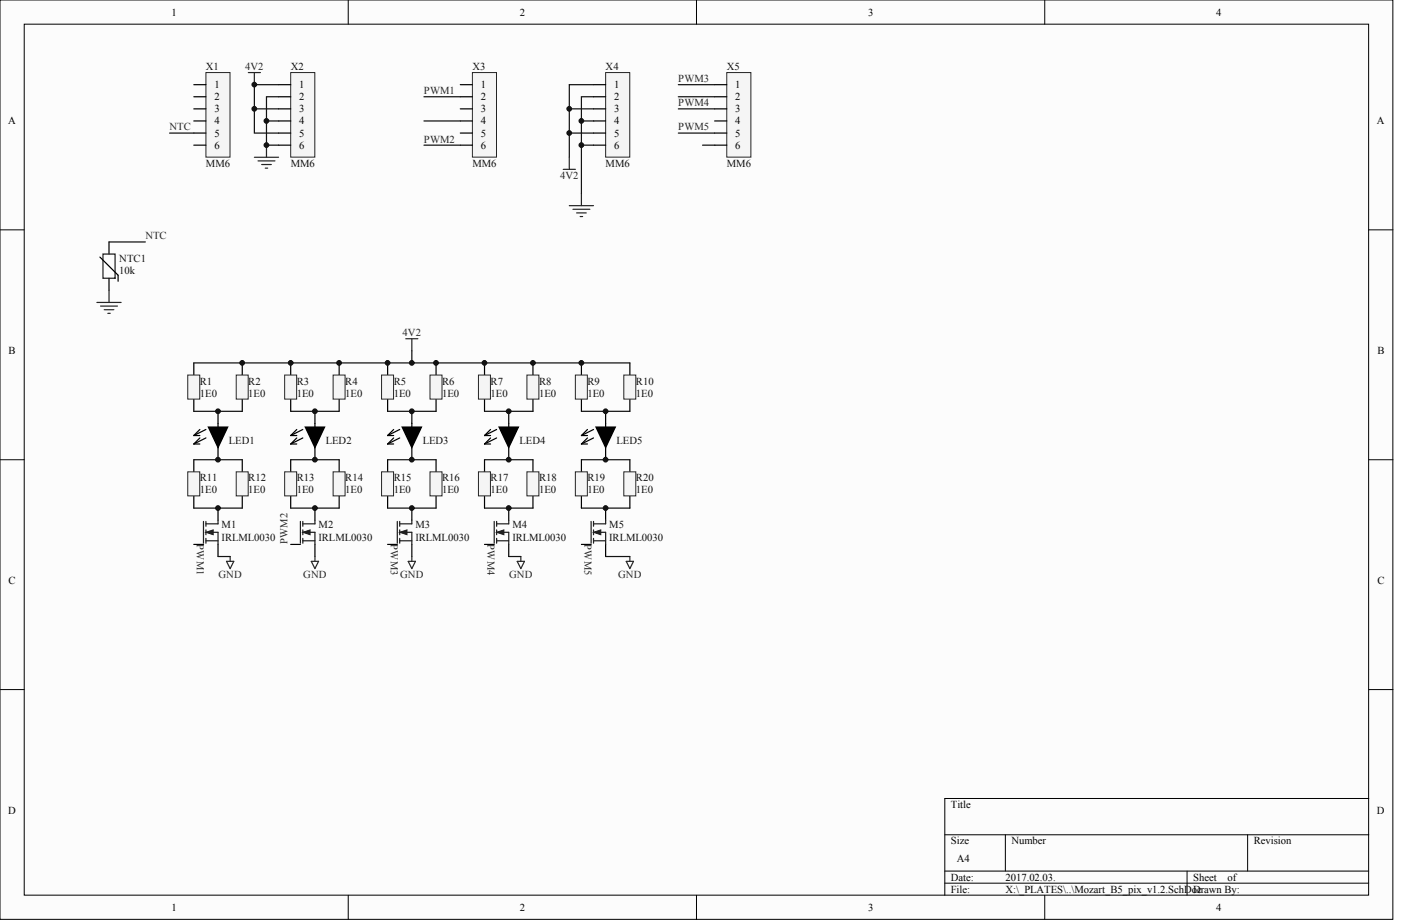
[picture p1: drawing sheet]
<svg xmlns="http://www.w3.org/2000/svg" width="486mm" height="320mm" viewBox="0 0 486 320" stroke-linecap="round" stroke-linejoin="round" font-family="sans-serif">
<g fill="#fcfcfc" stroke="#000" stroke-width=".35">
<path d="M0 0h483.7v319.4h-483.7z"/>
<path d="M8.4 8.4h466.8v302.6h-466.8z"/>
</g>
<g fill="none" stroke="#000" stroke-width=".35">
<path d="M120.9 0v8.4M241.8 0v8.4M362.8 0v8.4M0 79.9h8.4M475.3 79.9h8.4M0 159.7h8.4M475.3 159.7h8.4M0 239.6h8.4M475.3 239.6h8.4M475.3 277.4h-147.2v33.6M328.1 290h147.2M349.1 290v12.6"/>
<path d="M433.2 290v12.6M120.9 311v8.4M241.8 311v8.4M328.1 302.6h147.2M328.1 306.8h147.2M362.8 311v8.4M412.2 302.6v8.4"/>
</g>
<path d="M72.3 148.4h6.8l-3.4 7.1zM106 148.4h6.7l-3.3 7.1zM139.6 148.4h6.8l-3.4 7.1zM173.3 148.4h6.7l-3.3 7.1zM206.9 148.4h6.8l-3.4 7.1z" fill="#000" stroke="#000" stroke-width=".42"/>
<g fill="none" stroke="#000" stroke-width=".42">
<path d="M34.7 89.3l6.3 6.3v2.1M37.9 84.1v4.2M37.9 96.7v4.2M67.3 151.3h2.1M67.3 154.3h2.1M69.4 149.2l-2.1 2.1M69.4 152.2l-2.1 2.1M71.5 149.2l-4.2 2.1M71.5 152.2l-4.2 2.1M75.7 142.9v5.9M75.7 155.5v4.2M100.9 151.3h2.1"/>
<path d="M100.9 154.3h2.1M103 149.2l-2.1 2.1M103 152.2l-2.1 2.1M105.2 149.2l-4.3 2.1M105.2 152.2l-4.3 2.1M109.4 142.9v5.9M109.4 155.5v4.2M134.6 151.3h2.1M134.6 154.3h2.1M136.7 149.2l-2.1 2.1M136.7 152.2l-2.1 2.1M138.8 149.2l-4.2 2.1"/>
<path d="M138.8 152.2l-4.2 2.1M143 142.9v5.9M143 155.5v4.2M168.2 151.3h2.1M168.2 154.3h2.1M170.3 149.2l-2.1 2.1M170.3 152.2l-2.1 2.1M172.4 149.2l-4.2 2.1M172.4 152.2l-4.2 2.1M176.7 142.9v5.9M176.7 155.5v4.2M201.9 151.3h2.1"/>
<path d="M201.9 154.3h2.1M204 149.2l-2.1 2.1M204 152.2l-2.1 2.1M206.1 149.2l-4.2 2.1M206.1 152.2l-4.2 2.1M210.3 142.9v5.9M210.3 155.5v4.2"/>
</g>
<path d="M35.8 88.3h4.2v8.4h-4.2z" fill="none" stroke="#1c1c1c" stroke-width=".42"/>
<path d="M71.5 25.2h8.4v29.4h-8.4z" fill="#f5f5f5" stroke="#262626" stroke-width=".35"/>
<path d="M67.3 29.4h4.2M67.3 33.6h4.2M67.3 37.8h4.2M67.3 42h4.2M67.3 46.2h4.2M67.3 50.4h4.2" fill="none" stroke="#000" stroke-width=".42"/>
<path d="M100.9 25.2h8.4v29.4h-8.4z" fill="#f5f5f5" stroke="#262626" stroke-width=".35"/>
<path d="M96.7 29.4h4.2M96.7 33.6h4.2M96.7 37.8h4.2M96.7 42h4.2M96.7 46.2h4.2M96.7 50.4h4.2" fill="none" stroke="#000" stroke-width=".42"/>
<path d="M92.5 42h4.2" fill="none" stroke="#0e0e0e" stroke-width=".42"/>
<path d="M88.3 54.6h8.4M89.6 55.9h5.9M90.9 57.2h3.3M92.1 58.4h.9M92.5 50.4v4.2" fill="none" stroke="#262626" stroke-width=".42"/>
<path d="M164 25.2h8.4v29.4h-8.4z" fill="#f5f5f5" stroke="#262626" stroke-width=".35"/>
<path d="M159.8 29.4h4.2M159.8 33.6h4.2M159.8 37.8h4.2M159.8 42h4.2M159.8 46.2h4.2M159.8 50.4h4.2" fill="none" stroke="#000" stroke-width=".42"/>
<path d="M210.3 25.2h8.4v29.4h-8.4z" fill="#f5f5f5" stroke="#262626" stroke-width=".35"/>
<path d="M206.1 29.4h4.2M206.1 33.6h4.2M206.1 37.8h4.2M206.1 42h4.2M206.1 46.2h4.2M206.1 50.4h4.2" fill="none" stroke="#000" stroke-width=".42"/>
<path d="M252.4 25.2h8.3v29.4h-8.3z" fill="#f5f5f5" stroke="#262626" stroke-width=".35"/>
<path d="M248.2 29.4h4.2M248.2 33.6h4.2M248.2 37.8h4.2M248.2 42h4.2M248.2 46.2h4.2M248.2 50.4h4.2M67.3 126.1v4.2M67.3 138.7v4.2" fill="none" stroke="#000" stroke-width=".42"/>
<path d="M197.7 71.4h8.4M198.9 72.7h5.9M200.2 74h3.4M201.5 75.2h.8M201.9 67.2v4.2M33.6 105.1h8.5M34.9 106.3h5.9M36.2 107.6h3.3M37.4 108.9h.9M37.9 100.9v4.2" fill="none" stroke="#262626" stroke-width=".42"/>
<path d="M235.5 33.6h12.7M37.9 84.1h12.6" fill="none" stroke="#0e0e0e" stroke-width=".42"/>
<path d="M65.2 130.3h4.2v8.4h-4.2z" fill="#f5f5f5" stroke="#262626" stroke-width=".35"/>
<path d="M84.1 126.1v4.2M84.1 138.7v4.2" fill="none" stroke="#000" stroke-width=".42"/>
<path d="M82 130.3h4.2v8.4h-4.2z" fill="#f5f5f5" stroke="#262626" stroke-width=".35"/>
<path d="M100.9 126.1v4.2M100.9 138.7v4.2" fill="none" stroke="#000" stroke-width=".42"/>
<path d="M98.8 130.3h4.2v8.4h-4.2z" fill="#f5f5f5" stroke="#262626" stroke-width=".35"/>
<path d="M117.8 126.1v4.2M117.8 138.7v4.2" fill="none" stroke="#000" stroke-width=".42"/>
<path d="M115.7 130.3h4.1v8.4h-4.1z" fill="#f5f5f5" stroke="#262626" stroke-width=".35"/>
<path d="M134.6 126.1v4.2M134.6 138.7v4.2" fill="none" stroke="#000" stroke-width=".42"/>
<path d="M132.5 130.3h4.2v8.4h-4.2z" fill="#f5f5f5" stroke="#262626" stroke-width=".35"/>
<path d="M151.4 126.1v4.2M151.4 138.7v4.2" fill="none" stroke="#000" stroke-width=".42"/>
<path d="M149.3 130.3h4.2v8.4h-4.2z" fill="#f5f5f5" stroke="#262626" stroke-width=".35"/>
<path d="M168.2 126.1v4.2M168.2 138.7v4.2" fill="none" stroke="#000" stroke-width=".42"/>
<path d="M166.1 130.3h4.2v8.4h-4.2z" fill="#f5f5f5" stroke="#262626" stroke-width=".35"/>
<path d="M185.1 126.1v4.2M185.1 138.7v4.2" fill="none" stroke="#000" stroke-width=".42"/>
<path d="M183 130.3h4.1v8.4h-4.1z" fill="#f5f5f5" stroke="#262626" stroke-width=".35"/>
<path d="M201.9 126.1v4.2M201.9 138.7v4.2" fill="none" stroke="#000" stroke-width=".42"/>
<path d="M199.8 130.3h4.2v8.4h-4.2z" fill="#f5f5f5" stroke="#262626" stroke-width=".35"/>
<path d="M218.7 126.1v4.2M218.7 138.7v4.2" fill="none" stroke="#000" stroke-width=".42"/>
<path d="M216.6 130.3h4.2v8.4h-4.2z" fill="#f5f5f5" stroke="#262626" stroke-width=".35"/>
<path d="M67.3 159.7v4.2M67.3 172.3v4.2" fill="none" stroke="#000" stroke-width=".42"/>
<path d="M65.2 163.9h4.2v8.4h-4.2z" fill="#f5f5f5" stroke="#262626" stroke-width=".35"/>
<path d="M84.1 159.7v4.2M84.1 172.3v4.2" fill="none" stroke="#000" stroke-width=".42"/>
<path d="M82 163.9h4.2v8.4h-4.2z" fill="#f5f5f5" stroke="#262626" stroke-width=".35"/>
<path d="M100.9 159.7v4.2M100.9 172.3v4.2" fill="none" stroke="#000" stroke-width=".42"/>
<path d="M98.8 163.9h4.2v8.4h-4.2z" fill="#f5f5f5" stroke="#262626" stroke-width=".35"/>
<path d="M117.8 159.7v4.2M117.8 172.3v4.2" fill="none" stroke="#000" stroke-width=".42"/>
<path d="M115.7 163.9h4.1v8.4h-4.1z" fill="#f5f5f5" stroke="#262626" stroke-width=".35"/>
<path d="M134.6 159.7v4.2M134.6 172.3v4.2" fill="none" stroke="#000" stroke-width=".42"/>
<path d="M132.5 163.9h4.2v8.4h-4.2z" fill="#f5f5f5" stroke="#262626" stroke-width=".35"/>
<path d="M151.4 159.7v4.2M151.4 172.3v4.2" fill="none" stroke="#000" stroke-width=".42"/>
<path d="M149.3 163.9h4.2v8.4h-4.2z" fill="#f5f5f5" stroke="#262626" stroke-width=".35"/>
<path d="M168.2 159.7v4.2M168.2 172.3v4.2" fill="none" stroke="#000" stroke-width=".42"/>
<path d="M166.1 163.9h4.2v8.4h-4.2z" fill="#f5f5f5" stroke="#262626" stroke-width=".35"/>
<path d="M185.1 159.7v4.2M185.1 172.3v4.2" fill="none" stroke="#000" stroke-width=".42"/>
<path d="M183 163.9h4.1v8.4h-4.1z" fill="#f5f5f5" stroke="#262626" stroke-width=".35"/>
<path d="M201.9 159.7v4.2M201.9 172.3v4.2" fill="none" stroke="#000" stroke-width=".42"/>
<path d="M199.8 163.9h4.2v8.4h-4.2z" fill="#f5f5f5" stroke="#262626" stroke-width=".35"/>
<path d="M218.7 159.7v4.2M218.7 172.3v4.2" fill="none" stroke="#000" stroke-width=".42"/>
<path d="M216.6 163.9h4.2v8.4h-4.2z" fill="#f5f5f5" stroke="#262626" stroke-width=".35"/>
<g fill="none" stroke="#0e0e0e" stroke-width=".42">
<path d="M88.3 37.8v8.4h8.4M88.3 37.8h8.4M96.7 33.6h-4.2v16.8h4.2M96.7 29.4h-8.4v8.4M147.2 33.6h12.6M197.7 37.8h8.4M206.1 29.4h-8.4v25.2M206.1 33.6h-4.2v8.4M235.5 37.8h12.7M235.5 29.4h12.7M58.9 46.2h8.4M147.2 50.4h12.6"/>
<path d="M147.2 42h12.6M197.7 46.2h8.4M201.9 50.4h4.2M201.9 42h4.2M201.9 42v25.2M235.5 46.2h12.7M244 50.4h4.2M67.3 126.1h151.4M143 121.9v4.2M67.3 142.9h16.8M67.3 159.7h16.8M100.9 142.9h16.9"/>
<path d="M100.9 159.7h16.9M134.6 142.9h16.8M134.6 159.7h16.8M168.2 142.9h16.9M168.2 159.7h16.9M201.9 142.9h16.8M201.9 159.7h16.8M67.3 176.5h16.8M100.9 176.5h16.9M134.6 176.5h16.8M168.2 176.5h16.9M201.9 176.5h16.8"/>
<path d="M75.7 193.3h4.2M176.7 193.3h4.2M210.3 193.3h8.4"/>
</g>
<g fill="none" stroke="#262626" stroke-width=".42">
<path d="M86.2 25.2h4.2M88.3 25.2v4.2M195.6 58.8h4.2M197.7 54.6v4.2M140.9 117.7h4.2M143 117.7v4.2M78.7 195h2.5l-1.3 2.5zM79.9 193.3v1.7M108.1 195h2.5l-1.2 2.5zM109.4 193.3v1.7M141.7 195h2.6l-1.3 2.5zM143 193.3v1.7"/>
<path d="M179.6 195h2.5l-1.2 2.5zM180.9 193.3v1.7M217.5 195h2.5l-1.3 2.5zM218.7 193.3v1.7"/>
</g>
<g fill="none" stroke="#000" stroke-width=".42">
<path d="M75.7 176.5v4.2M109.4 176.5v4.2M143 176.5v4.2M176.7 176.5v4.2M210.3 176.5v4.2M67.3 189.1h3.4M75.7 189.1v4.2M100.9 189.1h3.4M109.4 189.1v4.2M134.6 189.1h3.4M143 189.1v4.2M168.2 189.1h3.4"/>
<path d="M176.7 189.1v4.2M201.9 189.1h3.4M210.3 189.1v4.2"/>
</g>
<g fill="none" stroke="#1c1c1c" stroke-width=".42">
<path d="M70.7 181.2v7.5M71.5 184.9h4.2v4.2M71.5 187.9h4.2M71.5 181.2v1.6M71.5 184.1v1.7M71.5 187v1.7M75.7 180.7v1.3h-4.2M104.3 181.2v7.5M105.2 184.9h4.2v4.2M105.2 187.9h4.2M105.2 181.2v1.6M105.2 184.1v1.7"/>
<path d="M105.2 187v1.7M109.4 180.7v1.3h-4.2M138 181.2v7.5M138.8 184.9h4.2v4.2M138.8 187.9h4.2M138.8 181.2v1.6M138.8 184.1v1.7M138.8 187v1.7M143 180.7v1.3h-4.2M171.6 181.2v7.5M172.4 184.9h4.3v4.2M172.4 187.9h4.3"/>
<path d="M172.4 181.2v1.6M172.4 184.1v1.7M172.4 187v1.7M176.7 180.7v1.3h-4.3M205.3 181.2v7.5M206.1 184.9h4.2v4.2M206.1 187.9h4.2M206.1 181.2v1.6M206.1 184.1v1.7M206.1 187v1.7M210.3 180.7v1.3h-4.2"/>
</g>
<g fill="#1c1c1c" stroke="#1c1c1c" stroke-width=".35">
<path d="M71.5 184.9l2.5-.8v1.7z"/>
<path d="M105.2 184.9l2.5-.8v1.7z"/>
<path d="M138.8 184.9l2.5-.8v1.7z"/>
<path d="M172.4 184.9l2.6-.8v1.7z"/>
<path d="M206.1 184.9l2.5-.8v1.7z"/>
</g>
<g fill="#0e0e0e" stroke="#0e0e0e" stroke-width=".35">
<circle cx="75.7" cy="176.5" r=".82"/>
<circle cx="75.7" cy="159.7" r=".82"/>
<circle cx="75.7" cy="142.9" r=".82"/>
<circle cx="84.1" cy="126.1" r=".82"/>
<circle cx="88.3" cy="37.8" r=".82"/>
<circle cx="88.3" cy="29.4" r=".82"/>
<circle cx="92.5" cy="50.4" r=".82"/>
<circle cx="92.5" cy="42" r=".82"/>
<circle cx="100.9" cy="126.1" r=".82"/>
<circle cx="109.3" cy="176.5" r=".82"/>
<circle cx="109.3" cy="159.7" r=".82"/>
<circle cx="109.3" cy="142.9" r=".82"/>
<circle cx="117.7" cy="126.1" r=".82"/>
<circle cx="134.6" cy="126.1" r=".82"/>
<circle cx="143" cy="176.5" r=".82"/>
<circle cx="143" cy="159.7" r=".82"/>
<circle cx="143" cy="142.9" r=".82"/>
<circle cx="143" cy="126.1" r=".82"/>
<circle cx="151.4" cy="126.1" r=".82"/>
<circle cx="168.2" cy="126.1" r=".82"/>
<circle cx="176.6" cy="176.5" r=".82"/>
<circle cx="176.6" cy="159.7" r=".82"/>
<circle cx="176.6" cy="142.9" r=".82"/>
<circle cx="185" cy="126.1" r=".82"/>
<circle cx="197.7" cy="46.2" r=".82"/>
<circle cx="197.7" cy="37.8" r=".82"/>
<circle cx="201.9" cy="126.1" r=".82"/>
<circle cx="201.9" cy="50.4" r=".82"/>
<circle cx="201.9" cy="42" r=".82"/>
<circle cx="210.3" cy="176.5" r=".82"/>
<circle cx="210.3" cy="159.7" r=".82"/>
<circle cx="210.3" cy="142.9" r=".82"/>
</g>
<g font-size="3.7">
<text x="59.6" y="5.4">1</text>
<text x="180.5" y="5.4">2</text>
<text x="301.4" y="5.4">3</text>
<text x="422.3" y="5.4">4</text>
<text x="74.4" y="30.6">1</text>
<text x="74.4" y="34.8">2</text>
<text x="103.9" y="30.6">1</text>
<text x="103.9" y="34.8">2</text>
<text x="167" y="30.6">1</text>
<text x="167" y="34.8">2</text>
<text x="213.2" y="30.6">1</text>
<text x="213.2" y="34.8">2</text>
<text x="255.3" y="30.6">1</text>
<text x="255.3" y="34.8">2</text>
<text x="74.4" y="39">3</text>
<text x="103.9" y="39">3</text>
<text x="167" y="39">3</text>
<text x="213.2" y="39">3</text>
<text x="255.3" y="39">3</text>
<text x="2.9" y="43.2">A</text>
<text x="74.4" y="43.2">4</text>
<text x="74.4" y="47.4">5</text>
<text x="103.9" y="43.2">4</text>
<text x="103.9" y="47.4">5</text>
<text x="167" y="43.2">4</text>
<text x="167" y="47.4">5</text>
<text x="213.2" y="43.2">4</text>
<text x="213.2" y="47.4">5</text>
<text x="255.3" y="43.2">4</text>
<text x="255.3" y="47.4">5</text>
<text x="478.1" y="43.2">A</text>
<text x="74.4" y="51.6">6</text>
<text x="103.9" y="51.6">6</text>
<text x="167" y="51.6">6</text>
<text x="213.2" y="51.6">6</text>
<text x="255.3" y="51.6">6</text>
<text x="3" y="123.1">B</text>
<text x="478.3" y="123.1">B</text>
<text x="3" y="202.9">C</text>
<text x="478.3" y="202.9">C</text>
<text x="330.2" y="280.7">Title</text>
<text x="2.9" y="282.8">D</text>
<text x="478.1" y="282.8">D</text>
<text x="330.2" y="293.3">Size</text>
<text x="351.2" y="293.3">Number</text>
<text x="435.3" y="293.3">Revision</text>
<text x="332.3" y="299.6">A4</text>
<text x="330.2" y="305.9">Date:</text>
<text x="349.1" y="305.9">2017.02.03.</text>
<text x="414.3" y="305.9">Sheet</text>
<text x="426.2" y="305.9">of</text>
<text x="330.2" y="310.1">File:</text>
<text x="349.1" y="310.1">X:\_PLATES\..\Mozart_B5_pix_v1.2.SchDoc</text>
<text x="414.3" y="310.1">Drawn By:</text>
<text x="59.6" y="316.4">1</text>
<text x="180.5" y="316.4">2</text>
<text x="301.4" y="316.4">3</text>
<text x="422.3" y="316.4">4</text>
</g>
<g font-size="3.7" fill="#0e0e0e">
<text x="71.5" y="24.3">X1</text>
<text x="100.9" y="24.3">X2</text>
<text x="164" y="24.3">X3</text>
<text x="210.3" y="24.3">X4</text>
<text x="252.4" y="24.3">X5</text>
<text x="71.5" y="57.9">MM6</text>
<text x="100.9" y="57.9">MM6</text>
<text x="164" y="57.9">MM6</text>
<text x="210.3" y="57.9">MM6</text>
<text x="252.4" y="57.9">MM6</text>
<text x="41.4" y="91.1">NTC1</text>
<text x="41.4" y="95.3">10k</text>
<text x="69.4" y="133.6">R1</text>
<text x="69.4" y="137.8">1E0</text>
<text x="86.2" y="133.6">R2</text>
<text x="86.2" y="137.8">1E0</text>
<text x="103" y="133.6">R3</text>
<text x="103" y="137.8">1E0</text>
<text x="119.9" y="133.6">R4</text>
<text x="119.9" y="137.8">1E0</text>
<text x="136.7" y="133.6">R5</text>
<text x="136.7" y="137.8">1E0</text>
<text x="153.5" y="133.6">R6</text>
<text x="153.5" y="137.8">1E0</text>
<text x="170.3" y="133.6">R7</text>
<text x="170.3" y="137.8">1E0</text>
<text x="187.2" y="133.6">R8</text>
<text x="187.2" y="137.8">1E0</text>
<text x="204" y="133.6">R9</text>
<text x="204" y="137.8">1E0</text>
<text x="220.8" y="133.6">R10</text>
<text x="220.8" y="137.8">1E0</text>
<text x="79.5" y="154.2">LED1</text>
<text x="113.1" y="154.2">LED2</text>
<text x="146.8" y="154.2">LED3</text>
<text x="180.4" y="154.2">LED4</text>
<text x="214.1" y="154.2">LED5</text>
<text x="69.4" y="167.2">R11</text>
<text x="86.2" y="167.2">R12</text>
<text x="103" y="167.2">R13</text>
<text x="119.9" y="167.2">R14</text>
<text x="136.7" y="167.2">R15</text>
<text x="153.5" y="167.2">R16</text>
<text x="170.3" y="167.2">R17</text>
<text x="187.2" y="167.2">R18</text>
<text x="204" y="167.2">R19</text>
<text x="220.8" y="167.2">R20</text>
<text x="69.4" y="171.4">1E0</text>
<text x="86.2" y="171.4">1E0</text>
<text x="103" y="171.4">1E0</text>
<text x="119.9" y="171.4">1E0</text>
<text x="136.7" y="171.4">1E0</text>
<text x="153.5" y="171.4">1E0</text>
<text x="170.3" y="171.4">1E0</text>
<text x="187.2" y="171.4">1E0</text>
<text x="204" y="171.4">1E0</text>
<text x="220.8" y="171.4">1E0</text>
<text x="77" y="183.6">M1</text>
<text x="110.6" y="183.6">M2</text>
<text x="144.3" y="183.6">M3</text>
<text x="177.9" y="183.6">M4</text>
<text x="211.6" y="183.6">M5</text>
<text x="77" y="187.8">IRLML0030</text>
<text x="110.6" y="187.8">IRLML0030</text>
<text x="144.3" y="187.8">IRLML0030</text>
<text x="177.9" y="187.8">IRLML0030</text>
<text x="211.6" y="187.8">IRLML0030</text>
</g>
<g font-size="3.7" fill="#262626">
<text x="85.1" y="24.3">4V2</text>
<text x="235.5" y="28.5">PWM3</text>
<text x="147.2" y="32.7">PWM1</text>
<text x="235.5" y="36.9">PWM4</text>
<text x="58.9" y="45.3">NTC</text>
<text x="235.5" y="45.3">PWM5</text>
<text x="147.2" y="49.5">PWM2</text>
<text x="194.5" y="62.1">4V2</text>
<text x="50.5" y="83.2">NTC</text>
<text x="139.8" y="116.8">4V2</text>
<text x="68.4" y="189.1" transform="rotate(90 68.4 189.1)">PWM1</text>
<text x="99.9" y="189.1" transform="rotate(-90 99.9 189.1)">PWM2</text>
<text x="135.7" y="189.1" transform="rotate(90 135.7 189.1)">PWM3</text>
<text x="169.3" y="189.1" transform="rotate(90 169.3 189.1)">PWM4</text>
<text x="203" y="189.1" transform="rotate(90 203 189.1)">PWM5</text>
<text x="75.9" y="200.8">GND</text>
<text x="105.3" y="200.8">GND</text>
<text x="139" y="200.8">GND</text>
<text x="176.8" y="200.8">GND</text>
<text x="214.7" y="200.8">GND</text>
</g>
</svg>
